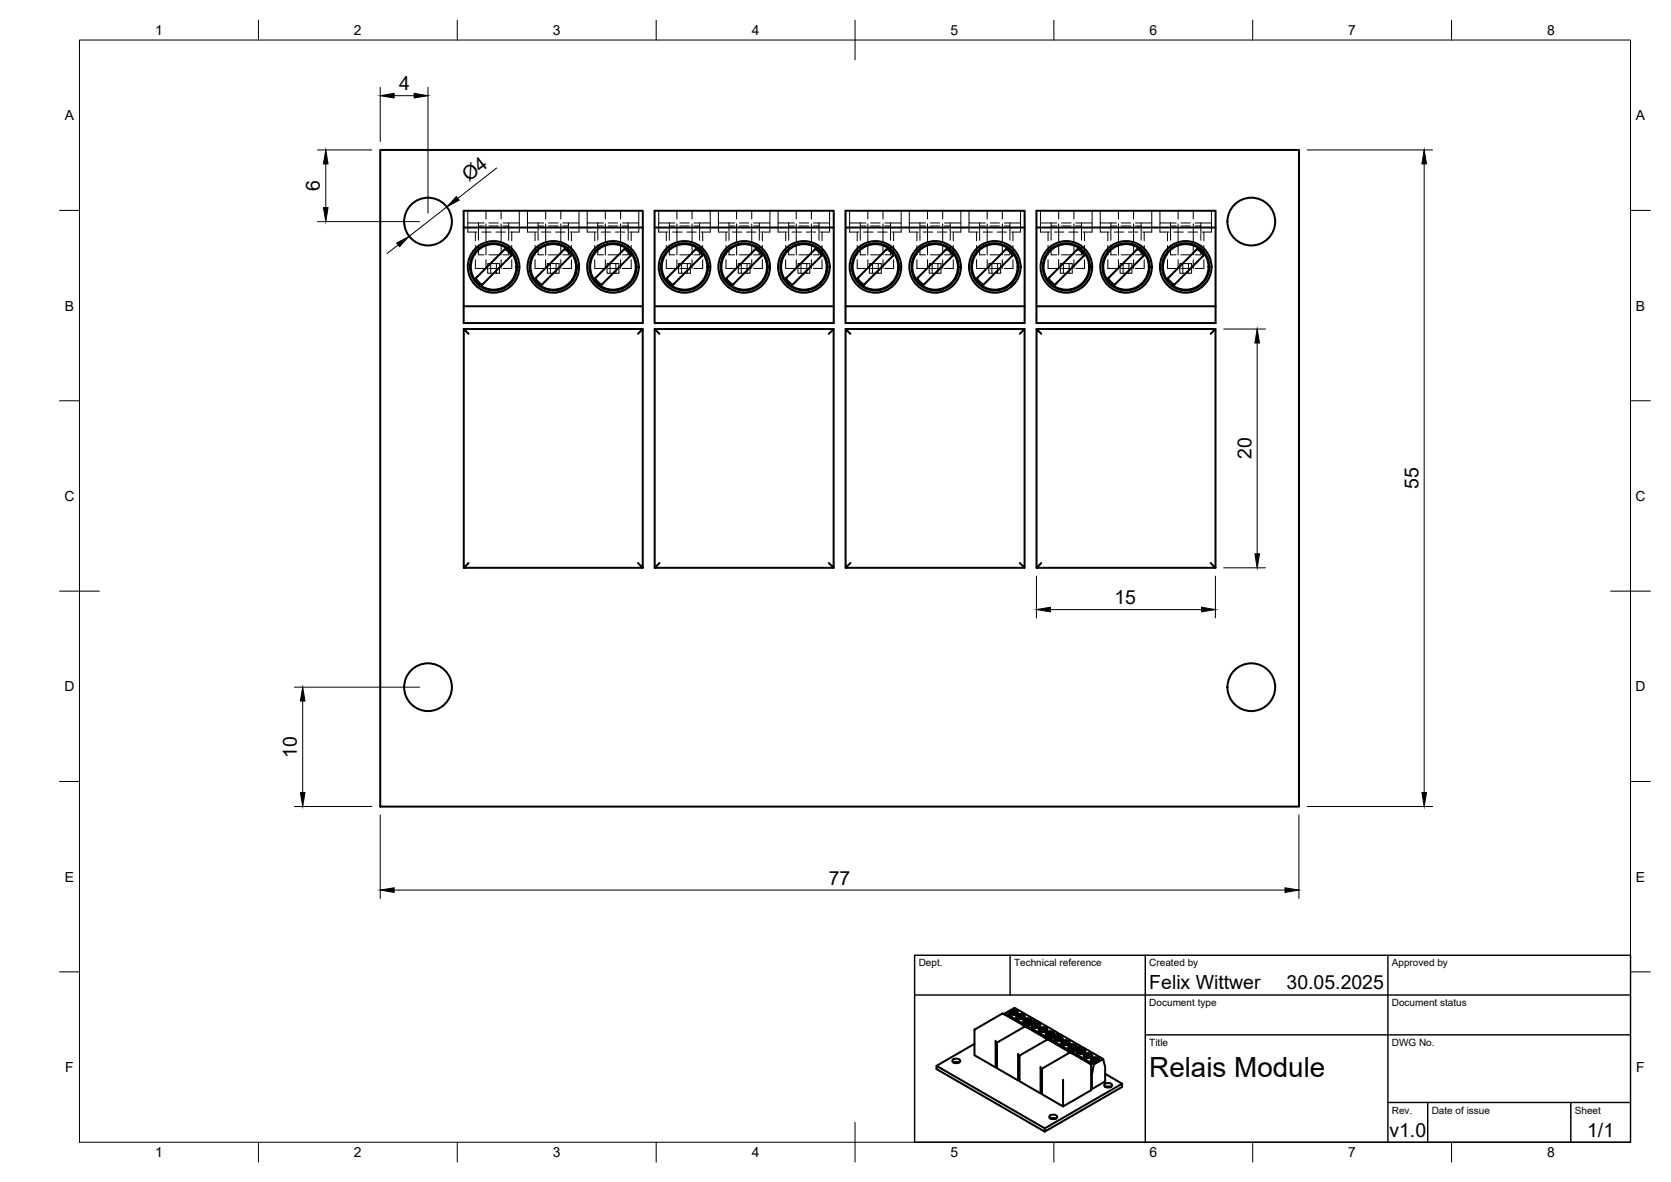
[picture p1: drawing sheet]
<svg xmlns="http://www.w3.org/2000/svg" width="420mm" height="297mm" viewBox="0 0 420 297" stroke-linecap="round" stroke-linejoin="round" font-family="sans-serif">
<!-- layer: Visible -->
<g fill="none" stroke="#000" stroke-width=".51">
<path d="M95.6 37.7h231v165h-231zM116.6 53h45v28.2h-45zM116.6 57.2h45M164.6 53h45v28.2h-45zM164.6 57.2h45M212.6 53h45v28.2h-45zM212.6 57.2h45M260.6 53h45v28.2h-45zM260.6 57.2h45M116.6 77h45M121.2 71.6l7.4-7.4-.6-.7-1-.9-7.4 7.3 .6 .8 1 .9M134.7 69.8l7.3-7.2 .7 .5 .9 1.1-7.4 7.4-1-.9-.6-.7z"/>
<path d="M149.9 69.7l-.3 .3 .9 1 .8 .6 .2-.3M156.7 62.9l-6.8 6.8M157 62.6l-.2 .2M157 62.6l1.1 .9 .5 .7-.1 .1M158.3 64.5l-6.8 6.8M158.5 64.3l-.1 .1M164.6 77h45M176.6 64.2l-7.4 7.4-1.6-1.6M176.6 64.2l-.9-1.1-.7-.5-7.4 7.3M190 62.6l1.1 .9 .5 .7-7.4 7.4-1.6-1.6 7.4-7.4M197.9 69.7l-.3 .3 .9 1 .7 .6 .3-.3M204.7 62.9l-6.8 6.8"/>
<path d="M204.8 62.8l.2-.2 1.1 .9 .5 .7-.2 .2M206.4 64.5l-6.9 6.8M212.6 77h45M223 62.6l1.1 .9 .5 .7-7.4 7.4-1.6-1.6 7.4-7.4M230.7 69.8l7.3-7.2 .7 .5 .9 1.1-7.4 7.4-1-.9-.6-.7zM245.7 69.8l-.1 .2 .9 1 .7 .6 .3-.3M245.9 69.7l-.1 .1M252.7 62.9l-6.8 6.8M252.8 62.8l.2-.2 .4 .2 1.2 1.4M254.3 64.5l-6.8 6.8M254.6 64.2l-.2 .2M260.6 77h45"/>
<path d="M263.7 69.8l7.3-7.2 .7 .5 .9 1.1-7.4 7.4-1-.9-.6-.7zM287.6 64.2l-7.4 7.4-1.6-1.6M287.6 64.2l-.9-1.1-.7-.5-7.4 7.3M293.9 69.7l-.3 .3 .6 .7 1.1 .9 .2-.3M300.7 62.9l-6.8 6.8M300.8 62.8l.2-.2 .4 .2 1.2 1.4M302.3 64.5l-6.8 6.8M302.5 64.3l-.1 .1M302.6 64.2l-.1 .1M116.6 82.7v60M117.8 83.9l-1.2-1.2h45l-1.2 1.2M161.6 82.7v60l-1.2-1.2"/>
<path d="M164.6 82.7v60M165.8 83.9l-1.2-1.2h45l-1.2 1.2M209.6 82.7v60l-1.2-1.2M212.6 82.7h45l-1.2 1.2M213.8 83.9l-1.2-1.2v60l1.2-1.2M257.6 82.7v60l-1.2-1.2M260.6 82.7h45l-1.2 1.2M261.8 83.9l-1.2-1.2v60M305.6 82.7v60M117.8 141.5l-1.2 1.2h45M165.8 141.5l-1.2 1.2h45M212.6 142.7h45"/>
<path d="M261.8 141.5l-1.2 1.2h45l-1.2-1.2M245.3 258.6l-.3 .2v6.4l5.3 3.1M252.1 254.7h.1M252.7 255l.1-.4 2.3-1.3 5.3 3M252.8 254.6l5.3 3.1M253.8 254.2a1.36 1.36 0 0 1 2.1 .2 1.26 1.26 0 0 1-2.2 0zM253.9 254.7a1.02 1.02 0 0 1 1.6-.5l.3 .2v.3M254 254.9a1.13 1.13 0 0 1 1.7 0M254 254.9h1.6M254 254.9h.1M255.6 255.2a1.36 1.36 0 0 1 2.1 .3 1.26 1.26 0 0 1-2.2 0zM255.6 255.8a1.02 1.02 0 0 1 1-.7 1.02 1.02 0 0 1 1 .7"/>
<path d="M255.6 254.9h.1M255.8 255.9a1.13 1.13 0 0 1 1.6 0M255.8 255.9h1.6M255.8 255.9h.1M257.1 257.6l.3 .2v.3M257.3 257.7l-5.2-3-7 4M257.4 256.3a1.36 1.36 0 0 1 2.1 .2 1.26 1.26 0 0 1-2.2 0zM257.4 255.9h.1M257.4 256.8a1.05 1.05 0 0 1 1.6-.5l.3 .2v.3M257.5 256.9a1.08 1.08 0 0 1 1.7 0M257.6 256.9h1.6M257.6 256.9h.1"/>
<path d="M257.7 257.9v.1M258.4 258.3v-.4l2.4-1.4 5.3 3.1M258.4 257.9l5.3 3M259.2 256.9h.1M259.5 257.5a1.36 1.36 0 0 1 2.1 .2 1.26 1.26 0 0 1-2.2 0zM259.5 258a1.03 1.03 0 0 1 1.5-.6l.4 .3v.3M259.7 258.1a1.13 1.13 0 0 1 1.6 0M259.7 258.1h1.6M259.7 258.1h.1M260.5 256.7l-.1-.4-2.3 1.4-.1 .4M261.3 258.5a1.36 1.36 0 0 1 2.1 .2 1.26 1.26 0 0 1-2.2 0zM261.3 259a1.03 1.03 0 0 1 .9-.6 1.03 1.03 0 0 1 1 .6"/>
<path d="M261.3 258.1h.1M261.5 259.1h.1M261.5 259l.8-.2 .8 .4h-1.7zM263 259.5a1.36 1.36 0 0 1 2.1 .3 1.26 1.26 0 0 1-2.2 0zM263.1 259.1h.1M266.1 260v-.4l-2.4 1.3v.4M239.5 266.4l.9-.4a.73 .73 0 0 1 1 .8l-1 .4a.73 .73 0 0 1-.9-.8zM239.7 267l.7-.2 .8 .2M245 262.3l-9.5 5.6M250.3 261.5v6.8l.4-.3M251 261.9l-.3 .2v6.3l5.3 3.1M256 264.8v6.7l.3-.2"/>
<path d="M256.6 265.2l-.3 .1v6.4l5.3 3.1v-6.7M262 274.6l-.4 .2M262.3 268.4l-.3 .2v6.4l5.3 3.1M262.8 260.9l.3 .1v.4M263 260.9l-5.3-3-6.9 4.1M263.1 260.1a1.09 1.09 0 0 1 1.8-.4l.1 .4M263.2 260.2a1.13 1.13 0 0 1 1.6 0M263.2 260.2h1.6M263.2 260.2h.1M263.4 261.2v.1M264 261.5l.1-.4 2.3-1.3 5.3 3.1M264.1 261.1l5.3 3.1"/>
<path d="M264.8 260.2h.1M265.1 260.7a1.36 1.36 0 0 1 2.1 .3 1.26 1.26 0 0 1-2.2 0zM265.2 261.3a1.02 1.02 0 0 1 .9-.7 1.02 1.02 0 0 1 1 .7M265.3 261.4a1.08 1.08 0 0 1 1.7 0M265.3 261.4h1.6M265.3 261.4h.1M266.9 261.8a1.36 1.36 0 0 1 2.1 .2 1.26 1.26 0 0 1-2.2 0zM266.9 261.4h.1M267 262.3a1.02 1.02 0 0 1 1.6-.5l.2 .2 .1 .3M267.1 262.4a1.13 1.13 0 0 1 1.6 0M267.1 262.4h1.6M267.1 262.4h.1"/>
<path d="M268.4 264.2l.3 .1v.4M268.6 264.2l-5.2-3-7 4M268.7 262.8a1.36 1.36 0 0 1 2.1 .2 1.26 1.26 0 0 1-2.2 0zM268.7 263.3a1.02 1.02 0 0 1 1-.7 1.02 1.02 0 0 1 .9 .7M268.7 262.4h.1M268.8 263.4a1.15 1.15 0 0 1 1.7 0M268.9 263.4h1.6M268.9 263.4h.1M269.1 264.5h.1M269.7 264.8v-.4l2.4-1.3 5.3 3M269.7 264.4l5.3 3.1M270.5 263.4h.1"/>
<path d="M270.8 264a1.36 1.36 0 0 1 2.1 .2 1.26 1.26 0 0 1-2.2 0zM270.8 264.5a1.05 1.05 0 0 1 1.7-.5l.2 .2 .1 .3M271 264.7a1.15 1.15 0 0 1 1.6 0M271 264.7h1.6M271 264.7h.1M271.8 263.2l-.1-.3-2.3 1.3-.1 .4M272.6 265a1.36 1.36 0 0 1 2.1 .3 1.26 1.26 0 0 1-2.2 0zM272.6 264.7h.1M272.6 265.6a1.03 1.03 0 0 1 1.5-.6l.4 .3v.3M272.7 265.7a1.13 1.13 0 0 1 1.7 0M272.8 265.7h1.6M272.8 265.7h.1"/>
<path d="M274.1 267.4l.3 .2v6.4l-7.1 4.1v-6.8M274.3 267.5l-5.2-3-7 4M274.3 266.1a1.36 1.36 0 0 1 2.1 .2 1.26 1.26 0 0 1-2.1 0zM274.4 273.6l.2 .1M274.4 270l.2 .1M274.4 265.7h.1M274.4 266.6a1.09 1.09 0 0 1 1.7-.5l.2 .5M274.5 266.7a1.08 1.08 0 0 1 1.7 0M274.5 266.7h1.6M274.5 266.7h.1M275 267.5l2.4-1.4 .5 2v3.7l-3.3 1.9v-3.6zM276.2 266.7h.1"/>
<path d="M277.7 272.5l.9-.4a.73 .73 0 0 1 1 .8l-1 .4a.73 .73 0 0 1-.9-.8zM277.9 269.9l4.3 2.4v.8l-19.5 11.3M277.9 273.1l.7-.1 .7 .1M282.2 272.3l-19.5 11.3v.8l-27.2-15.7v-.8l27.2 15.7M263.9 280.5l.9-.4a.73 .73 0 0 1 1 .8l-1 .4a.73 .73 0 0 1-.9-.8zM264.1 281.1l.7-.2 .7 .2"/>
<circle cx="107.6" cy="55.7" r="6"/>
<circle cx="314.6" cy="55.7" r="6"/>
<circle cx="124.1" cy="67.1" r="6.5"/>
<circle cx="124.1" cy="67.1" r="5.9"/>
<circle cx="124.1" cy="67.1" r="5.7"/>
<circle cx="139.1" cy="67.1" r="6.5"/>
<circle cx="139.1" cy="67.1" r="5.9"/>
<circle cx="139.1" cy="67.1" r="5.7"/>
<circle cx="154.1" cy="67.1" r="6.5"/>
<circle cx="154.1" cy="67.1" r="5.9"/>
<circle cx="154.1" cy="67.1" r="5.7"/>
<circle cx="172.1" cy="67.1" r="6.5"/>
<circle cx="172.1" cy="67.1" r="5.9"/>
<circle cx="172.1" cy="67.1" r="5.7"/>
<circle cx="187.1" cy="67.1" r="6.5"/>
<circle cx="187.1" cy="67.1" r="5.9"/>
<circle cx="187.1" cy="67.1" r="5.7"/>
<circle cx="202.1" cy="67.1" r="6.5"/>
<circle cx="202.1" cy="67.1" r="5.9"/>
<circle cx="202.1" cy="67.1" r="5.7"/>
<circle cx="220.1" cy="67.1" r="6.5"/>
<circle cx="220.1" cy="67.1" r="5.9"/>
<circle cx="220.1" cy="67.1" r="5.7"/>
<circle cx="235.1" cy="67.1" r="6.5"/>
<circle cx="235.1" cy="67.1" r="5.9"/>
<circle cx="235.1" cy="67.1" r="5.7"/>
<circle cx="250.1" cy="67.1" r="6.5"/>
<circle cx="250.1" cy="67.1" r="5.9"/>
<circle cx="250.1" cy="67.1" r="5.7"/>
<circle cx="268.1" cy="67.1" r="6.5"/>
<circle cx="268.1" cy="67.1" r="5.9"/>
<circle cx="268.1" cy="67.1" r="5.7"/>
<circle cx="283.1" cy="67.1" r="6.5"/>
<circle cx="283.1" cy="67.1" r="5.9"/>
<circle cx="283.1" cy="67.1" r="5.7"/>
<circle cx="298.1" cy="67.1" r="6.5"/>
<circle cx="298.1" cy="67.1" r="5.9"/>
<circle cx="298.1" cy="67.1" r="5.7"/>
<circle cx="107.6" cy="172.7" r="6"/>
<circle cx="314.6" cy="172.7" r="6"/>
</g>
<!-- layer: Hidden -->
<g fill="none" stroke="#000" stroke-width=".25">
<path d="M117.6 53v3h2.7M117.6 56v2.3h2.3M119.5 58.3v2.2M120.3 56v4.4M120.3 56h1.4M120.3 56.8h1.4M121.1 58.3h2.4M122.2 53v2M122.2 56.2v4.3M122.9 56h2.4M122.9 56.8h2.4M124.7 58.3h2.4"/>
<path d="M126 53v2M126 56.2v4.3M126.5 56h4.1M126.5 56.8h1.4M127.9 56v4.4M128.7 58.3v2.2M130.6 53v5.3h-2.3M132.6 53v3h2.7M132.6 56v2.3h2.3M134.5 58.3v2.2M135.3 56v4.4M135.3 56h1.4"/>
<path d="M135.3 56.8h1.4M136.1 58.3h2.4M137.2 53v2M137.2 56.2v4.3M137.9 56h2.4M137.9 56.8h2.4M139.7 58.3h2.4M141 53v2M141 56.2v4.3M141.5 56h4.1M141.5 56.8h1.4M142.9 56v4.4"/>
<path d="M143.7 58.3v2.2M145.6 53v5.3h-2.3M147.6 53v3h2.7M147.6 56v2.3h2.4M149.5 58.3v2.2M150.3 56v4.4M150.3 56h1.4M150.3 56.8h1.4M151.2 58.3h2.3M152.2 53v2M152.2 56.2v4.3M152.9 56h2.4"/>
<path d="M152.9 56.8h2.4M154.7 58.3h2.4M156 53v2M156 56.2v4.3M156.5 56h4.1M157.9 56v.8h-1.4M157.9 56.8v3.6M158.7 58.3v2.2M160.6 53v5.3h-2.3M165.6 53v3h2.7M165.6 56v2.3h2.3M167.5 58.3v2.2"/>
<path d="M168.3 56v4.4M168.3 56h1.4M168.3 56.8h1.4M169.1 58.3h2.4M170.2 53v2M170.2 56.2v4.3M170.9 56h2.4M170.9 56.8h2.4M172.7 58.3h2.4M174 53v2M174 56.2v4.3M174.5 56h4.1"/>
<path d="M174.5 56.8h1.4M175.9 56v4.4M176.7 58.3v2.2M178.6 53v5.3h-2.3M180.6 53v3h2.7M180.6 56v2.3h2.3M182.5 58.3v2.2M183.3 56v4.4M183.3 56h1.4M183.3 56.8h1.4M184.1 58.3h2.4M185.2 53v2"/>
<path d="M185.2 56.2v4.3M185.9 56h2.4M185.9 56.8h2.4M187.7 58.3h2.4M189 53v2M189 56.2v4.3M189.5 56h4.1M189.5 56.8h1.4M190.9 56v4.4M191.7 58.3v2.2M193.6 53v5.3h-2.3M195.6 53v3h2.7"/>
<path d="M195.6 56v2.3h2.4M197.5 58.3v2.2M198.3 56v4.4M198.3 56h1.4M198.3 56.8h1.4M199.2 58.3h2.3M200.2 53v2M200.2 56.2v4.3M200.9 56h2.4M200.9 56.8h2.4M202.7 58.3h2.4M204 53v2"/>
<path d="M204 56.2v4.3M204.5 56h4.1M205.9 56v.8h-1.4M205.9 56.8v3.6M206.7 58.3v2.2M208.6 53v5.3h-2.3M213.6 53v3h2.7M213.6 56v2.3h2.3M215.5 58.3v2.2M216.3 56v4.4M216.3 56h1.4M216.3 56.8h1.4"/>
<path d="M217.1 58.3h2.4M218.2 53v2M218.2 56.2v4.3M218.9 56h2.4M218.9 56.8h2.4M220.7 58.3h2.4M222 53v2M222 56.2v4.3M222.5 56h4.1M222.5 56.8h1.4M223.9 56v4.4M224.7 58.3v2.2"/>
<path d="M226.6 53v5.3h-2.3M228.6 53v3h2.7M228.6 56v2.3h2.3M230.5 58.3v2.2M231.3 56v4.4M231.3 56h1.4M231.3 56.8h1.4M232.1 58.3h2.4M233.2 53v2M233.2 56.2v4.3M233.9 56h2.4M233.9 56.8h2.4"/>
<path d="M235.7 58.3h2.4M237 53v2M237 56.2v4.3M237.5 56h4.1M237.5 56.8h1.4M238.9 56v4.4M239.7 58.3v2.2M241.6 53v5.3h-2.3M243.6 53v3h2.7M243.6 56v2.3h2.4M245.6 58.3v2.2M246.3 56v4.4"/>
<path d="M246.3 56h1.5M246.3 56.8h1.5M247.2 58.3h2.3M248.2 53v2M248.2 56.2v4.3M248.9 56h2.4M248.9 56.8h2.4M250.7 58.3h2.4M252 53v2M252 56.2v4.3M252.5 56h4.1M253.9 56v.8h-1.4"/>
<path d="M253.9 56.8v3.6M254.7 58.3v2.2M256.6 53v5.3h-2.3M261.6 53v3h2.7M261.6 56v2.3h2.3M263.5 58.3v2.2M264.3 56v4.4M264.3 56h1.4M264.3 56.8h1.4M265.1 58.3h2.4M266.2 53v2M266.2 56.2v4.3"/>
<path d="M266.9 56h2.4M266.9 56.8h2.4M268.7 58.3h2.4M270 53v2M270 56.2v4.3M270.5 56h4.1M270.5 56.8h1.4M271.9 56v4.4M272.7 58.3v2.2M274.6 53v5.3h-2.3M276.6 53v3h2.7M276.6 56v2.3h2.4"/>
<path d="M278.6 58.3v2.2M279.3 56v4.4M279.3 56h1.4M279.3 56.8h1.4M280.1 58.3h2.4M281.2 53v2M281.2 56.2v4.3M281.9 56h2.4M281.9 56.8h2.4M283.7 58.3h2.4M285 53v2M285 56.2v4.3"/>
<path d="M285.5 56h4.1M285.5 56.8h1.4M286.9 56v4.4M287.7 58.3v2.2M289.6 53v5.3h-2.3M291.7 53v3h2.6M291.7 56v2.3h2.3M293.6 58.3v2.2M294.3 56v4.4M294.3 56h1.4M294.3 56.8h1.4M295.1 58.3h2.4"/>
<path d="M296.2 53v2M296.2 56.2v4.3M296.9 56h2.4M296.9 56.8h2.4M298.7 58.3h2.4M300 53v2M300 56.2v4.3M300.5 56h4.1M301.9 56v.8h-1.4M301.9 56.8v3.6M302.7 58.3v2.2M304.6 53v5.3h-2.3"/>
<path d="M119.5 65.3v2.2h2.2M119.5 61.7v2.4M120.3 61.6v2.4h1.4M122.2 61.7v2.4M122.2 65.3v2.2M122.6 66.2h3v2.5h-3zM122.9 67.5h2.4M122.9 64h2.4M123.4 66.2v2.5M124.8 66.2v2.5M126 61.7v2.4M126 65.3v2.2"/>
<path d="M127.9 61.6v2.4h-1.4M128.7 65.3v2.2h-2.2M128.7 61.7v2.4M134.5 65.3v2.2h2.2M134.5 61.7v2.4M135.3 61.6v2.4h1.4M137.2 61.7v2.4M137.2 65.3v2.2M137.6 66.2h3v2.5h-3zM137.9 67.5h2.4M137.9 64h2.4M138.4 66.2v2.5"/>
<path d="M139.8 66.2v2.5M141 61.7v2.4M141 65.3v2.2M142.9 61.6v2.4h-1.4M143.7 65.3v2.2h-2.2M143.7 61.7v2.4M149.5 65.3v2.2h2.2M149.5 61.7v2.4M150.3 61.6v2.4h1.4M152.2 61.7v2.4M152.2 65.3v2.2M152.6 66.2h3v2.5h-3z"/>
<path d="M152.9 67.5h2.4M152.9 64h2.4M153.4 66.2v2.5M154.9 66.2v2.5M156 61.7v2.4M156 65.3v2.2M157.9 61.6v2.4h-1.4M158.7 65.3v2.2h-2.2M158.7 61.7v2.4M167.5 65.3v2.2h2.2M167.5 61.7v2.4M168.3 61.6v2.4h1.4"/>
<path d="M170.2 61.7v2.4M170.2 65.3v2.2M170.6 66.2h3v2.5h-3zM170.9 67.5h2.4M170.9 64h2.4M171.4 66.2v2.5M172.8 66.2v2.5M174 61.7v2.4M174 65.3v2.2M175.9 61.6v2.4h-1.4M176.7 65.3v2.2h-2.2M176.7 61.7v2.4"/>
<path d="M182.5 65.3v2.2h2.2M182.5 61.7v2.4M183.3 61.6v2.4h1.4M185.2 61.7v2.4M185.2 65.3v2.2M185.6 66.2h3v2.5h-3zM185.9 67.5h2.4M185.9 64h2.4M186.4 66.2v2.5M187.8 66.2v2.5M189 61.7v2.4M189 65.3v2.2"/>
<path d="M190.9 61.6v2.4h-1.4M191.7 65.3v2.2h-2.2M191.7 61.7v2.4M197.5 65.3v2.2h2.2M197.5 61.7v2.4M198.3 61.6v2.4h1.4M200.2 61.7v2.4M200.2 65.3v2.2M200.6 66.2h3v2.5h-3zM200.9 67.5h2.4M200.9 64h2.4M201.4 66.2v2.5"/>
<path d="M202.9 66.2v2.5M204 61.7v2.4M204 65.3v2.2M205.9 61.6v2.4h-1.4M206.7 65.3v2.2h-2.2M206.7 61.7v2.4M215.5 65.3v2.2h2.2M215.5 61.7v2.4M216.3 61.6v2.4h1.4M218.2 61.7v2.4M218.2 65.3v2.2M218.6 66.2h3v2.5h-3z"/>
<path d="M218.9 67.5h2.4M218.9 64h2.4M219.4 66.2v2.5M220.8 66.2v2.5M222 61.7v2.4M222 65.3v2.2M223.9 61.6v2.4h-1.4M224.7 65.3v2.2h-2.2M224.7 61.7v2.4M230.5 65.3v2.2h2.2M230.5 61.7v2.4M231.3 61.6v2.4h1.4"/>
<path d="M233.2 61.7v2.4M233.2 65.3v2.2M233.6 66.2h3v2.5h-3zM233.9 67.5h2.4M233.9 64h2.4M234.4 66.2v2.5M235.8 66.2v2.5M237 61.7v2.4M237 65.3v2.2M238.9 61.6v2.4h-1.4M239.7 65.3v2.2h-2.2M239.7 61.7v2.4"/>
<path d="M245.6 65.3v2.2h2.2M245.6 61.7v2.4M246.3 61.6v2.4h1.5M248.2 61.7v2.4M248.2 65.3v2.2M248.6 66.2h3v2.5h-3zM248.9 67.5h2.4M248.9 64h2.4M249.4 66.2v2.5M250.8 66.2v2.5M252 61.7v2.4M252 65.3v2.2"/>
<path d="M253.9 61.6v2.4h-1.4M254.7 65.3v2.2h-2.2M254.7 61.7v2.4M263.5 65.3v2.2h2.2M263.5 61.7v2.4M264.3 61.6v2.4h1.4M266.2 61.7v2.4M266.2 65.3v2.2M266.6 66.2h3v2.5h-3zM266.9 67.5h2.4M266.9 64h2.4M267.4 66.2v2.5"/>
<path d="M268.8 66.2v2.5M270 61.7v2.4M270 65.3v2.2M271.9 61.6v2.4h-1.4M272.7 65.3v2.2h-2.2M272.7 61.7v2.4M278.6 65.3v2.2h2.1M278.6 61.7v2.4M279.3 61.6v2.4h1.4M281.2 61.7v2.4M281.2 65.3v2.2M281.6 66.2h3v2.5h-3z"/>
<path d="M281.9 67.5h2.4M281.9 64h2.4M282.4 66.2v2.5M283.8 66.2v2.5M285 61.7v2.4M285 65.3v2.2M286.9 61.6v2.4h-1.4M287.7 65.3v2.2h-2.2M287.7 61.7v2.4M293.6 65.3v2.2h2.1M293.6 61.7v2.4M294.3 61.6v2.4h1.4"/>
<path d="M296.2 61.7v2.4M296.2 65.3v2.2M296.7 66.2h2.9v2.5h-2.9zM296.9 67.5h2.4M296.9 64h2.4M297.4 66.2v2.5M298.9 66.2v2.5M300 61.7v2.4M300 65.3v2.2M301.9 61.6v2.4h-1.4M302.7 65.3v2.2h-2.2M302.7 61.7v2.4"/>
</g>
<!-- layer: BORDER -->
<g fill="none" stroke="#000" stroke-width=".25">
<path d="M20 10.1h390v276.9h-390zM65 5.1v5M115 5.1v5M165 5.1v5M215 5.1v10M265 5.1v5M315 5.1v5M365 5.1v5M15 52.9h5M410 52.9h5M15 100.7h5M410 100.7h5"/>
<path d="M15 148.6h10M405 148.6h10M15 196.4h5M410 196.4h5M15 244.2h5M410 244.2h5M65 287v5M115 287v5M165 287v5M215 282.1v9.9M265 287v5M315 287v5"/>
<path d="M365 287v5"/>
</g>
<!-- layer: TITLEBLOCK -->
<path d="M230 240.1h180v46.9h-180zM230 250h180M254 240.1v9.9M288 240.1v46.9M349 240.1v46.9M288 260.1h122M349 277.1h61M359 277.1v9.9M395 277.1v9.9" fill="none" stroke="#000" stroke-width=".36"/>
<!-- layer: FD_Dimensions -->
<g fill="none" stroke="#000" stroke-width=".25">
<path d="M79.8 37.7h13.7M95.6 21.9v13.7M99.1 24.1h5M107.6 21.9v31.7M328.7 37.7h31.5M79.8 55.7h25.7M81.9 41.2v11M112.4 52l-9.5 7.4M124.9 42.2l-9.8 7.7M358.1 41.2v158M100.1 61.5l-2.7 2.2M307.7 82.7h10.5"/>
<path d="M316.1 86.2v53M260.6 144.8v10.5M264.1 153.2h38M305.6 144.8v10.5M307.7 142.7h10.5M74 172.7h31.5M76.1 176.2v23M74 202.7h19.5M95.6 204.8v21M326.6 204.8v21M328.7 202.7h31.5M99.1 223.7h224"/>
</g>
<g fill="#000" stroke="#000" stroke-width=".25">
<path d="M95.6 24.1l3.5-.6v1.1zM104.1 23.5l3.5 .6-3.5 .5zM81.3 52.2h1.2l-.6 3.5zM81.9 37.7l.6 3.5h-1.2zM114.7 49.4l.8 .9-3.1 1.7zM358.1 37.7l.6 3.5h-1.2zM99.8 61.1l3.1-1.7-2.4 2.6zM316.1 82.7l.6 3.5h-1.2zM315.5 139.2h1.2l-.6 3.5zM260.6 153.2l3.5-.6v1.2zM302.1 152.6l3.5 .6-3.5 .6zM76.1 172.7l.6 3.5h-1.2z"/>
<path d="M75.5 199.2h1.2l-.6 3.5zM357.5 199.2h1.2l-.6 3.5zM95.6 223.7l3.5-.6v1.2zM323.1 223.1l3.5 .6-3.5 .6z"/>
</g>
<text font-size="7" x="289" y="270.6">Relais Module</text>
<g font-size="4.9">
<text x="100.3" y="22.6">4</text>
<text x="117.9" y="45.7" transform="rotate(-38 117.9 45.7)">Ø4</text>
<text x="80.5" y="48" transform="rotate(-90 80.5 48)">6</text>
<text x="314.6" y="115.4" transform="rotate(-90 314.6 115.4)">20</text>
<text x="356.6" y="122.9" transform="rotate(-90 356.6 122.9)">55</text>
<text x="280.2" y="151.7">15</text>
<text x="74.7" y="190.5" transform="rotate(-90 74.7 190.5)">10</text>
<text x="208.4" y="222.3">77</text>
<text x="289" y="248.5">Felix Wittwer</text>
<text x="323.5" y="248.5">30.05.2025</text>
<text x="349.4" y="285.7">v1.0</text>
<text x="399.1" y="285.7">1/1</text>
</g>
<g font-size="3.5">
<text x="39" y="8.8">1</text>
<text x="89" y="8.8">2</text>
<text x="139" y="8.8">3</text>
<text x="189" y="8.8">4</text>
<text x="239" y="8.8">5</text>
<text x="289" y="8.8">6</text>
<text x="339" y="8.8">7</text>
<text x="389" y="8.8">8</text>
<text x="16.3" y="30.2">A</text>
<text x="411.3" y="30.2">A</text>
<text x="16.3" y="78">B</text>
<text x="411.3" y="78">B</text>
<text x="16.2" y="125.9">C</text>
<text x="411.2" y="125.9">C</text>
<text x="16.2" y="173.7">D</text>
<text x="411.2" y="173.7">D</text>
<text x="16.3" y="221.6">E</text>
<text x="411.3" y="221.6">E</text>
<text x="16.4" y="269.4">F</text>
<text x="411.4" y="269.4">F</text>
<text x="39" y="290.8">1</text>
<text x="89" y="290.8">2</text>
<text x="139" y="290.8">3</text>
<text x="189" y="290.8">4</text>
<text x="239" y="290.8">5</text>
<text x="289" y="290.8">6</text>
<text x="339" y="290.8">7</text>
<text x="389" y="290.8">8</text>
</g>
<g font-size="2.5">
<text x="231" y="242.9">Dept.</text>
<text x="255" y="242.9">Technical reference</text>
<text x="289" y="242.9">Created by</text>
<text x="350" y="242.9">Approved by</text>
<text x="289" y="252.8">Document type</text>
<text x="350" y="252.8">Document status</text>
<text x="289" y="262.9">Title</text>
<text x="350" y="262.9">DWG No.</text>
<text x="350" y="279.9">Rev.</text>
<text x="360" y="279.9">Date of issue</text>
<text x="396" y="279.9">Sheet</text>
</g>
</svg>
